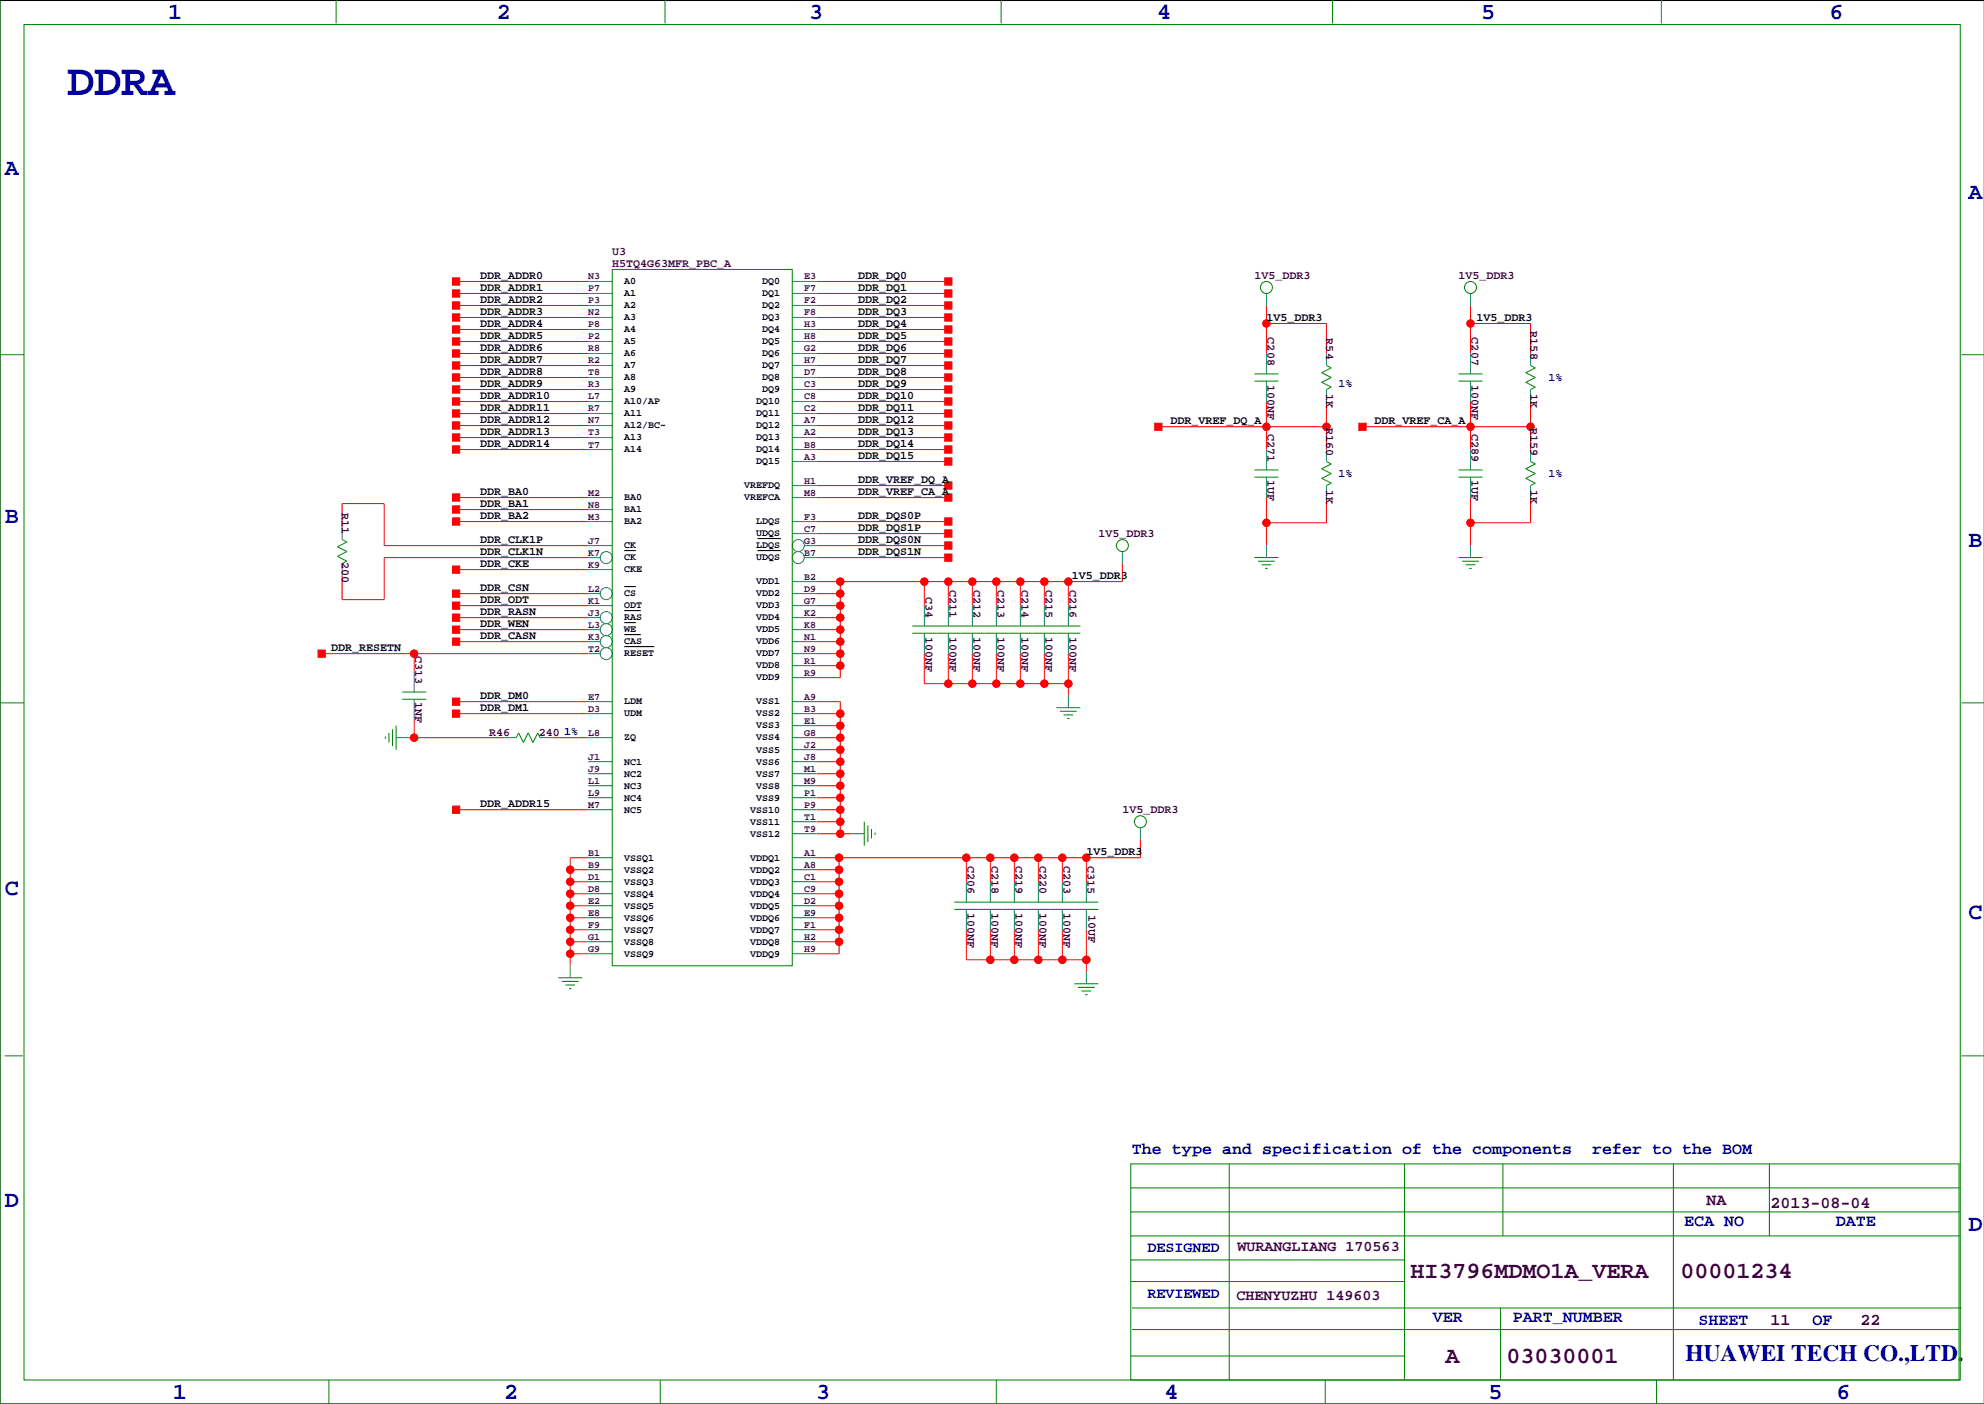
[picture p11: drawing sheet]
<svg xmlns="http://www.w3.org/2000/svg" width="420mm" height="297mm" viewBox="0 0 420 297" stroke-linecap="round" stroke-linejoin="round" font-family="sans-serif">
<path d="M419.9 .1h-419.9v296.9h419.9M132.1 116.5h2.4M160.3 116.5h4.9M160.3 113.9h4.9M132.1 124.1h2.4M132.1 129.2h3.5M132.1 134.3h3.5M132.1 131.7h2.4M132.1 136.8h6.3" fill="none" stroke="#000" stroke-width=".21"/>
<g fill="none" stroke="#f00" stroke-width=".21">
<path d="M96.5 59.5h28M172.7 59.5h28M96.5 67.2h28M96.5 69.7h28M96.5 72.2h28M96.5 74.8h28M96.5 77.3h28M96.5 62.1h28M96.5 64.6h28M96.5 79.9h28M172.7 67.2h28M172.7 69.7h28"/>
<path d="M172.7 72.2h28M172.7 74.8h28M172.7 77.3h28M172.7 62.1h28M172.7 64.6h28M172.7 79.9h28M268 68.4h12.7v6.4M268 64.6v10.2M311.1 68.4h12.7v6.4M311.1 64.6v10.2M96.5 95.1h28M96.5 92.6h28"/>
<path d="M96.5 90h28M96.5 87.5h28M96.5 84.9h28M96.5 82.4h28M172.7 97.6h28M172.7 95.1h28M172.7 92.6h28M172.7 90h28M172.7 87.5h28M172.7 84.9h28M172.7 82.4h28M245.1 90.3h35.6"/>
<path d="M268 84.9v10.2M280.7 84.9v10.2M288.3 90.3h35.5M311.1 84.9v10.2M323.8 84.9v10.2M72.4 111.6v-5.1h8.9v8.9h43.2M96.5 105.3h28M96.5 110.3h28M96.5 107.8h28M124.5 118h-43.2v8.9h-8.9v-5.1M172.7 105.3h28M172.7 102.7h28"/>
<path d="M172.7 112.9h28M172.7 115.4h28M172.7 110.3h28M172.7 118h28M237.5 119.2v3.8h-64.8M268 105.3v10.1M280.7 105.3v5.3h-12.7M311.1 105.3v10.1M323.8 105.3v5.3h-12.7M68.1 138.3h56.4M87.6 138.3v3.8M96.5 125.6h28"/>
<path d="M96.5 128.1h28M96.5 130.7h28M96.5 133.2h28M96.5 135.7h28M96.5 120.5h28M172.7 125.6h5.1M172.7 128.1h5.1M172.7 130.7h5.1M172.7 133.2h5.1M172.7 135.7h5.1M172.7 138.3h5.1M177.8 123v20.4h-5.1"/>
<path d="M195.6 138.3v6.3h30.5M195.6 123v5.1M200.7 123v5.1M200.7 138.3v6.3M205.7 123v5.1M205.7 138.3v6.3M210.8 123v5.1M210.8 138.3v6.3M215.9 123v5.1M215.9 138.3v6.3M221 123v5.1M221 138.3v6.3"/>
<path d="M226.1 123v5.1M226.1 138.3v8.9M86.4 156.1h20.3M87.6 152.3v3.8M96.5 151h28M96.5 148.4h28M116.8 156.1h7.7M172.7 140.8h5.1M172.7 148.4h5.1v28M172.7 158.6h5.1M172.7 156.1h5.1M172.7 153.5h5.1"/>
<path d="M172.7 151h5.1M96.5 171.3h28M172.7 168.8h5.1M172.7 166.2h5.1M172.7 163.7h5.1M172.7 161.1h5.1M172.7 173.8h5.1M172.7 176.4h7.6M172.7 171.3h5.1M241.3 177.7v3.8h-68.6M120.6 189.1h3.9M120.6 186.5h3.9"/>
<path d="M120.6 184h3.9M120.6 191.6h3.9M120.6 196.7h3.9M120.6 199.2h3.9M120.6 194.2h3.9M124.5 181.5h-3.9v22.8M172.7 189.1h4.8M172.7 186.5h4.8M172.7 184h4.8M172.7 191.6h4.8M172.7 196.7h4.8M172.7 199.2h4.8"/>
<path d="M172.7 194.2h4.8M177.5 181.5v20.3h-4.8M204.5 196.7v6.4h25.4M204.5 181.5v5M209.5 181.5v5M209.5 196.7v6.4M214.6 181.5v5M214.6 196.7v6.4M219.7 181.5v5M219.7 196.7v6.4M224.8 181.5v5M224.8 196.7v6.4"/>
<path d="M229.9 181.5v5M229.9 196.7v8.9M120.6 201.8h3.9"/>
<circle cx="268" cy="68.4" r=".76"/>
<circle cx="311.2" cy="68.4" r=".76"/>
<circle cx="268" cy="90.3" r=".76"/>
<circle cx="280.7" cy="90.3" r=".76"/>
<circle cx="311.2" cy="90.3" r=".76"/>
<circle cx="323.9" cy="90.3" r=".76"/>
<circle cx="268" cy="110.6" r=".76"/>
<circle cx="311.2" cy="110.6" r=".76"/>
<circle cx="87.6" cy="138.3" r=".76"/>
<circle cx="177.8" cy="130.7" r=".76"/>
<circle cx="177.8" cy="133.2" r=".76"/>
<circle cx="177.8" cy="125.6" r=".76"/>
<circle cx="177.8" cy="138.3" r=".76"/>
<circle cx="177.8" cy="128.1" r=".76"/>
<circle cx="177.8" cy="123" r=".76"/>
<circle cx="177.8" cy="135.7" r=".76"/>
<circle cx="195.6" cy="123" r=".76"/>
<circle cx="200.7" cy="123" r=".76"/>
<circle cx="205.7" cy="123" r=".76"/>
<circle cx="210.8" cy="123" r=".76"/>
<circle cx="215.9" cy="123" r=".76"/>
<circle cx="221" cy="123" r=".76"/>
<circle cx="226.1" cy="123" r=".76"/>
<circle cx="87.6" cy="156.1" r=".76"/>
<circle cx="177.8" cy="156.1" r=".76"/>
<circle cx="177.8" cy="158.6" r=".76"/>
<circle cx="177.8" cy="151" r=".76"/>
<circle cx="177.8" cy="140.8" r=".76"/>
<circle cx="177.8" cy="153.5" r=".76"/>
<circle cx="200.7" cy="144.6" r=".76"/>
<circle cx="205.7" cy="144.6" r=".76"/>
<circle cx="210.8" cy="144.6" r=".76"/>
<circle cx="215.9" cy="144.6" r=".76"/>
<circle cx="221" cy="144.6" r=".76"/>
<circle cx="226.1" cy="144.6" r=".76"/>
<circle cx="177.8" cy="168.8" r=".76"/>
<circle cx="177.8" cy="171.3" r=".76"/>
<circle cx="177.8" cy="163.7" r=".76"/>
<circle cx="177.8" cy="176.4" r=".76"/>
<circle cx="177.8" cy="166.2" r=".76"/>
<circle cx="177.8" cy="161.1" r=".76"/>
<circle cx="177.8" cy="173.8" r=".76"/>
<circle cx="120.7" cy="194.2" r=".76"/>
<circle cx="120.7" cy="184" r=".76"/>
<circle cx="120.7" cy="196.7" r=".76"/>
<circle cx="120.7" cy="189.1" r=".76"/>
<circle cx="120.7" cy="191.6" r=".76"/>
<circle cx="120.7" cy="186.5" r=".76"/>
<circle cx="120.7" cy="199.2" r=".76"/>
<circle cx="177.5" cy="194.2" r=".76"/>
<circle cx="177.5" cy="181.5" r=".76"/>
<circle cx="177.5" cy="196.7" r=".76"/>
<circle cx="177.5" cy="184" r=".76"/>
<circle cx="177.5" cy="189.1" r=".76"/>
<circle cx="177.5" cy="191.6" r=".76"/>
<circle cx="177.5" cy="186.5" r=".76"/>
<circle cx="177.5" cy="199.2" r=".76"/>
<circle cx="204.5" cy="181.5" r=".76"/>
<circle cx="209.6" cy="181.5" r=".76"/>
<circle cx="214.6" cy="181.5" r=".76"/>
<circle cx="219.7" cy="181.5" r=".76"/>
<circle cx="224.8" cy="181.5" r=".76"/>
<circle cx="229.9" cy="181.5" r=".76"/>
<circle cx="120.7" cy="201.8" r=".76"/>
<circle cx="209.6" cy="203.1" r=".76"/>
<circle cx="214.6" cy="203.1" r=".76"/>
<circle cx="219.7" cy="203.1" r=".76"/>
<circle cx="224.8" cy="203.1" r=".76"/>
<circle cx="229.9" cy="203.1" r=".76"/>
</g>
<g fill="#f00" stroke="#f00" stroke-width=".21">
<path d="M95.8 124.8h1.5v1.6h-1.5z" fill-rule="evenodd"/>
<path d="M199.9 104.5h1.5v1.5h-1.5z" fill-rule="evenodd"/>
<path d="M199.9 102h1.5v1.5h-1.5z" fill-rule="evenodd"/>
<path d="M199.9 112.1h1.5v1.6h-1.5z" fill-rule="evenodd"/>
<path d="M199.9 114.7h1.5v1.5h-1.5z" fill-rule="evenodd"/>
<path d="M199.9 109.6h1.5v1.5h-1.5z" fill-rule="evenodd"/>
<path d="M199.9 66.4h1.5v1.5h-1.5z" fill-rule="evenodd"/>
<path d="M199.9 68.9h1.5v1.6h-1.5z" fill-rule="evenodd"/>
<path d="M199.9 71.5h1.5v1.5h-1.5z" fill-rule="evenodd"/>
<path d="M199.9 74h1.5v1.6h-1.5z" fill-rule="evenodd"/>
<path d="M199.9 76.6h1.5v1.5h-1.5z" fill-rule="evenodd"/>
<path d="M199.9 58.8h1.5v1.5h-1.5z" fill-rule="evenodd"/>
<path d="M199.9 61.3h1.5v1.6h-1.5z" fill-rule="evenodd"/>
<path d="M199.9 63.9h1.5v1.5h-1.5z" fill-rule="evenodd"/>
<path d="M199.9 96.9h1.5v1.5h-1.5z" fill-rule="evenodd"/>
<path d="M199.9 94.3h1.5v1.6h-1.5z" fill-rule="evenodd"/>
<path d="M199.9 91.8h1.5v1.5h-1.5z" fill-rule="evenodd"/>
<path d="M199.9 89.3h1.5v1.5h-1.5z" fill-rule="evenodd"/>
<path d="M199.9 86.7h1.5v1.6h-1.5z" fill-rule="evenodd"/>
<path d="M199.9 84.2h1.5v1.5h-1.5z" fill-rule="evenodd"/>
<path d="M199.9 81.6h1.5v1.6h-1.5z" fill-rule="evenodd"/>
<path d="M199.9 79.1h1.5v1.5h-1.5z" fill-rule="evenodd"/>
<path d="M199.9 117.2h1.5v1.5h-1.5z" fill-rule="evenodd"/>
<path d="M287.5 89.5h1.6v1.5h-1.6z" fill-rule="evenodd"/>
<path d="M244.3 89.5h1.6v1.5h-1.6z" fill-rule="evenodd"/>
<path d="M95.8 58.8h1.5v1.5h-1.5z" fill-rule="evenodd"/>
<path d="M95.8 66.4h1.5v1.5h-1.5z" fill-rule="evenodd"/>
<path d="M95.8 71.5h1.5v1.5h-1.5z" fill-rule="evenodd"/>
<path d="M95.8 76.6h1.5v1.5h-1.5z" fill-rule="evenodd"/>
<path d="M95.8 94.3h1.5v1.6h-1.5z" fill-rule="evenodd"/>
<path d="M95.8 63.9h1.5v1.5h-1.5z" fill-rule="evenodd"/>
<path d="M95.8 91.8h1.5v1.5h-1.5z" fill-rule="evenodd"/>
<path d="M95.8 81.6h1.5v1.6h-1.5z" fill-rule="evenodd"/>
<path d="M95.8 68.9h1.5v1.6h-1.5z" fill-rule="evenodd"/>
<path d="M95.8 61.3h1.5v1.6h-1.5z" fill-rule="evenodd"/>
<path d="M95.8 79.1h1.5v1.5h-1.5z" fill-rule="evenodd"/>
<path d="M95.8 74h1.5v1.6h-1.5z" fill-rule="evenodd"/>
<path d="M95.8 89.3h1.5v1.5h-1.5z" fill-rule="evenodd"/>
<path d="M95.8 86.7h1.5v1.6h-1.5z" fill-rule="evenodd"/>
<path d="M95.8 84.2h1.5v1.5h-1.5z" fill-rule="evenodd"/>
<path d="M67.3 137.5h1.5v1.6h-1.5z" fill-rule="evenodd"/>
<path d="M95.8 104.5h1.5v1.5h-1.5z" fill-rule="evenodd"/>
<path d="M95.8 107h1.5v1.6h-1.5z" fill-rule="evenodd"/>
<path d="M95.8 109.6h1.5v1.5h-1.5z" fill-rule="evenodd"/>
<path d="M95.8 119.7h1.5v1.6h-1.5z" fill-rule="evenodd"/>
<path d="M95.8 127.4h1.5v1.5h-1.5z" fill-rule="evenodd"/>
<path d="M95.8 129.9h1.5v1.5h-1.5z" fill-rule="evenodd"/>
<path d="M95.8 132.4h1.5v1.6h-1.5z" fill-rule="evenodd"/>
<path d="M95.8 135h1.5v1.5h-1.5z" fill-rule="evenodd"/>
<path d="M95.8 147.7h1.5v1.5h-1.5z" fill-rule="evenodd"/>
<path d="M95.8 150.2h1.5v1.6h-1.5z" fill-rule="evenodd"/>
<path d="M95.8 170.5h1.5v1.6h-1.5z" fill-rule="evenodd"/>
<circle cx="311.2" cy="68.4" r=".76"/>
<circle cx="268" cy="68.4" r=".76"/>
<circle cx="200.7" cy="144.6" r=".76"/>
<circle cx="205.7" cy="144.6" r=".76"/>
<circle cx="226.1" cy="144.6" r=".76"/>
<circle cx="210.8" cy="144.6" r=".76"/>
<circle cx="215.9" cy="144.6" r=".76"/>
<circle cx="221" cy="144.6" r=".76"/>
<circle cx="195.6" cy="123" r=".76"/>
<circle cx="200.7" cy="123" r=".76"/>
<circle cx="226.1" cy="123" r=".76"/>
<circle cx="221" cy="123" r=".76"/>
<circle cx="215.9" cy="123" r=".76"/>
<circle cx="210.8" cy="123" r=".76"/>
<circle cx="205.7" cy="123" r=".76"/>
<circle cx="177.8" cy="123" r=".76"/>
<circle cx="177.8" cy="125.6" r=".76"/>
<circle cx="177.8" cy="128.1" r=".76"/>
<circle cx="177.8" cy="130.7" r=".76"/>
<circle cx="177.8" cy="133.2" r=".76"/>
<circle cx="177.8" cy="135.7" r=".76"/>
<circle cx="177.8" cy="138.3" r=".76"/>
<circle cx="177.8" cy="140.8" r=".76"/>
<circle cx="229.9" cy="203.1" r=".76"/>
<circle cx="224.8" cy="203.1" r=".76"/>
<circle cx="219.7" cy="203.1" r=".76"/>
<circle cx="214.6" cy="203.1" r=".76"/>
<circle cx="209.6" cy="203.1" r=".76"/>
<circle cx="177.8" cy="151" r=".76"/>
<circle cx="177.8" cy="153.5" r=".76"/>
<circle cx="177.8" cy="156.1" r=".76"/>
<circle cx="177.8" cy="158.6" r=".76"/>
<circle cx="177.8" cy="161.1" r=".76"/>
<circle cx="177.8" cy="163.7" r=".76"/>
<circle cx="177.8" cy="166.2" r=".76"/>
<circle cx="177.8" cy="168.8" r=".76"/>
<circle cx="177.8" cy="176.4" r=".76"/>
<circle cx="177.8" cy="173.8" r=".76"/>
<circle cx="177.8" cy="171.3" r=".76"/>
<circle cx="120.7" cy="184" r=".76"/>
<circle cx="120.7" cy="186.5" r=".76"/>
<circle cx="120.7" cy="189.1" r=".76"/>
<circle cx="120.7" cy="191.6" r=".76"/>
<circle cx="120.7" cy="201.8" r=".76"/>
<circle cx="120.7" cy="199.2" r=".76"/>
<circle cx="120.7" cy="196.7" r=".76"/>
<circle cx="120.7" cy="194.2" r=".76"/>
<circle cx="87.6" cy="156.1" r=".76"/>
<circle cx="323.9" cy="90.3" r=".76"/>
<circle cx="311.2" cy="90.3" r=".76"/>
<circle cx="311.2" cy="110.6" r=".76"/>
<circle cx="268" cy="110.6" r=".76"/>
<circle cx="280.7" cy="90.3" r=".76"/>
<circle cx="268" cy="90.3" r=".76"/>
<circle cx="87.6" cy="138.3" r=".76"/>
<circle cx="229.9" cy="181.5" r=".76"/>
<circle cx="224.8" cy="181.5" r=".76"/>
<circle cx="219.7" cy="181.5" r=".76"/>
<circle cx="177.5" cy="199.2" r=".76"/>
<circle cx="177.5" cy="196.7" r=".76"/>
<circle cx="177.5" cy="194.2" r=".76"/>
<circle cx="177.5" cy="191.6" r=".76"/>
<circle cx="177.5" cy="189.1" r=".76"/>
<circle cx="177.5" cy="186.5" r=".76"/>
<circle cx="177.5" cy="184" r=".76"/>
<circle cx="177.5" cy="181.5" r=".76"/>
<circle cx="204.5" cy="181.5" r=".76"/>
<circle cx="209.6" cy="181.5" r=".76"/>
<circle cx="214.6" cy="181.5" r=".76"/>
</g>
<g fill="none" stroke="#008080" stroke-width=".21">
<path d="M124.5 59.5h5M167.6 59.5h5.1M124.5 79.9h5M124.5 77.3h5M124.5 74.8h5M124.5 72.2h5M124.5 69.7h5M124.5 67.2h5M124.5 64.6h5M124.5 62.1h5M167.6 79.9h5.1M167.6 77.3h5.1"/>
<path d="M167.6 74.8h5.1M167.6 72.2h5.1M167.6 69.7h5.1M167.6 67.2h5.1M167.6 64.6h5.1M167.6 62.1h5.1M268 62.1v2.5M268 74.8v4.3M280.7 74.8v2.5M311.1 62.1v2.5M311.1 74.8v4.3M323.8 74.8v2.5"/>
<path d="M124.5 95.1h5M124.5 92.6h5M124.5 90h5M124.5 87.5h5M124.5 84.9h5M124.5 82.4h5M167.6 95.1h5.1M167.6 92.6h5.1M167.6 90h5.1M167.6 87.5h5.1M167.6 84.9h5.1M167.6 82.4h5.1"/>
<path d="M167.6 97.6h5.1M268 80.6v4.3M268 95.1v4.3M280.7 82.4v2.5M280.7 95.1v2.5M311.1 80.6v4.3M311.1 95.1v4.3M323.8 82.4v2.5M323.8 95.1v2.5M72.4 111.6v2.6M72.4 119.2v2.6M124.5 110.3h5"/>
<path d="M124.5 107.8h5M124.5 105.3h5M124.5 118h2.5M124.5 115.4h5M167.6 110.3h5.1M167.6 105.3h5.1M167.6 112.9h5.1M167.6 102.7h5.1M170.2 118h2.5M170.2 115.4h2.5M237.5 116.7v2.5M268 101v4.3"/>
<path d="M268 115.4v2.6M280.7 102.7v2.6M311.1 101v4.3M311.1 115.4v2.6M323.8 102.7v2.6M124.5 138.3h2.5M124.5 135.7h2.5M124.5 133.2h2.5M124.5 130.7h2.5M124.5 128.1h5M124.5 125.6h2.5M124.5 120.5h5"/>
<path d="M167.6 138.3h5.1M167.6 135.7h5.1M167.6 133.2h5.1M167.6 130.7h5.1M167.6 128.1h5.1M167.6 125.6h5.1M167.6 123h5.1M195.6 128.1v4.3M195.6 134v4.3M200.7 128.1v4.3M200.7 134v4.3M205.7 128.1v4.3"/>
<path d="M205.7 134v4.3M210.8 128.1v4.3M210.8 134v4.3M215.9 128.1v4.3M215.9 134v4.3M221 128.1v4.3M221 134v4.3M226.1 128.1v4.3M226.1 134v4.3M83.8 156.1h2.6M87.6 142.1v4.3M87.6 147.9v4.4"/>
<path d="M106.7 156.1h2.5M114.3 156.1h2.5M124.5 156.1h5M124.5 151h5M124.5 148.4h5M167.6 156.1h5.1M167.6 158.6h5.1M167.6 153.5h5.1M167.6 151h5.1M167.6 148.4h5.1M167.6 143.4h5.1M167.6 140.8h5.1"/>
<path d="M226.1 147.2v2.5M124.5 168.8h5M124.5 166.2h5M124.5 163.7h5M124.5 161.1h5M124.5 171.3h5M167.6 176.4h5.1M167.6 168.8h5.1M167.6 166.2h5.1M167.6 163.7h5.1M167.6 161.1h5.1M167.6 173.8h5.1"/>
<path d="M167.6 171.3h5.1M180.3 176.4h2.6M241.3 175.1v2.6M124.5 199.2h5M124.5 196.7h5M124.5 194.2h5M124.5 191.6h5M124.5 189.1h5M124.5 186.5h5M124.5 184h5M124.5 181.5h5M167.6 199.2h5.1"/>
<path d="M167.6 196.7h5.1M167.6 194.2h5.1M167.6 191.6h5.1M167.6 189.1h5.1M167.6 186.5h5.1M167.6 184h5.1M167.6 181.5h5.1M204.5 186.5v4.4M204.5 192.4v4.3M209.5 186.5v4.4M209.5 192.4v4.3M214.6 186.5v4.4"/>
<path d="M214.6 192.4v4.3M219.7 186.5v4.4M219.7 192.4v4.3M224.8 186.5v4.4M224.8 192.4v4.3M229.9 186.5v4.4M229.9 192.4v4.3M120.6 204.3v2.6M124.5 201.8h5M167.6 201.8h5.1M229.9 205.6v2.5"/>
<circle cx="128.3" cy="118" r="1.27"/>
<circle cx="168.9" cy="115.4" r="1.27"/>
<circle cx="168.9" cy="118" r="1.27"/>
<circle cx="128.3" cy="138.3" r="1.27"/>
<circle cx="128.3" cy="125.6" r="1.27"/>
<circle cx="128.3" cy="133.2" r="1.27"/>
<circle cx="128.3" cy="130.7" r="1.27"/>
<circle cx="128.3" cy="135.7" r="1.27"/>
</g>
<g fill="none" stroke="#008000" stroke-width=".21">
<path d="M0 -.1v297.1h419.9M71.1 0v4.9M140.7 0v4.9M211.8 0v4.9M281.9 0v4.9M351.5 0v4.9M5.1 5.2h409.7v286.8h-409.7zM129.5 57h38.1v147.3h-38.1zM0 75h5.1M265.4 79.1h5.1M280.7 77.3l1 .5-2 1.1 2 1-2 1 2 1-1 .5M308.6 79.1h5.1"/>
<path d="M323.8 77.3l1.1 .5-2.1 1.1 2.1 1-2.1 1 2.1 1-1.1 .5M415 75h4.9M265.4 80.6h5.1M265.4 99.4h5.1M280.7 97.6l1 .6-2 1 2 1-2 1 2 1-1 .5M308.6 80.6h5.1M308.6 99.4h5.1M323.8 97.6l1.1 .6-2.1 1 2.1 1-2.1 1 2.1 1-1.1 .5M72.4 114.2l1 .5-2 1 2 1-2 1 2 1-1 .5M265.4 118h5.1M265.4 101h5.1M266.2 118.7h3.5"/>
<path d="M267 119.5h2M308.6 118h5.1M308.6 101h5.1M309.4 118.7h3.5M310.1 119.5h2.1M193 132.4h35.6M193 134h35.6M267.7 120.3h.5M310.9 120.3h.5M0 148.7h5.1M81.5 155.8v.5M82.3 155.1v2"/>
<path d="M83.1 154.3v3.5M83.8 153.5v5.1M85.1 146.4h5.1M85.1 147.9h5.1M109.2 156.1l.5-1 1 2 1.1-2 1 2 1-2 .5 1M223.5 149.7h5.1M224.3 150.5h3.5M225 151.2h2.1M225.8 152h.5M415 148.7h4.9M182.9 173.8v5.1M183.6 174.6v3.6"/>
<path d="M184.4 175.4v2M185.2 176.1v.5M201.9 190.9h30.5M201.9 192.4h30.5M118.1 206.9h5.1M118.9 207.6h3.5M119.6 208.4h2.1M120.4 209.2h.5M227.3 208.1h5.1M228.1 208.9h3.5M228.9 209.7h2M229.6 210.4h.5"/>
<path d="M1 223.4h3.8M415 223.4h4.9M239.3 246.2h175.2v45.8h-175.2zM239.3 251.3h175.2M239.3 256.4h175.2M260.1 246.2v45.8M297.2 246.2v45.8M318 246.2v15.3M354.1 246.2v45.8M374.4 246.2v15.3M239.3 266.6h57.9M239.3 261.5h175.2"/>
<path d="M239.3 271.1h57.9M239.5 276.7h175.5M317.5 276.7v15.3M69.6 292v5M139.7 292v5M210.8 292v5M239.3 286.9h57.9M239.5 281.3h175M280.4 292v5M350.5 292v5M383.5 287.4h.1"/>
<circle cx="268" cy="60.8" r="1.27"/>
<circle cx="311.1" cy="60.8" r="1.27"/>
<circle cx="237.5" cy="115.4" r="1.27"/>
<circle cx="241.3" cy="173.8" r="1.27"/>
</g>
<text font-size="9.5" fill="#0000a0" x="14.2" y="20">DDRA</text>
<g font-size="4.9" fill="#0000a0">
<text x="35.6" y="3.9">1</text>
<text x="105.2" y="3.9">2</text>
<text x="171.2" y="3.9">3</text>
<text x="244.9" y="3.9">4</text>
<text x="313.4" y="3.9">5</text>
<text x="387.1" y="3.9">6</text>
<text x="1" y="36.9">A</text>
<text x="416.6" y="42">A</text>
<text x="1" y="110.6">B</text>
<text x="416.6" y="115.7">B</text>
<text x="1" y="189.3">C</text>
<text x="416.6" y="194.4">C</text>
<text x="1" y="255.4">D</text>
<text x="416.6" y="260.5">D</text>
<text x="356.6" y="288">HUAWEI TECH CO.,LTD.</text>
<text x="36.6" y="296">1</text>
<text x="106.7" y="296">2</text>
<text x="172.7" y="296">3</text>
<text x="246.4" y="296">4</text>
<text x="315" y="296">5</text>
<text x="388.6" y="296">6</text>
</g>
<g font-size="4.9" fill="#400040">
<text x="298.5" y="270.5">HI3796MDMO1A_VERA</text>
<text x="355.6" y="270.5">00001234</text>
<text x="305.9" y="288.3">A</text>
<text x="318.8" y="288.3">03030001</text>
</g>
<g font-size="3.5" fill="#0000a0">
<text x="239.5" y="244.2">The type and specification of the components</text>
<text x="336.9" y="244.2">refer to the BOM</text>
<text x="356.4" y="259.4">ECA NO</text>
<text x="388.5" y="259.4">DATE</text>
<text x="303.1" y="279.7">VER</text>
<text x="320.1" y="279.7">PART_NUMBER</text>
<text x="359.4" y="280.3">SHEET</text>
<text x="383.5" y="280.3">OF</text>
</g>
<g font-size="3.5" fill="#400040">
<text x="361.1" y="254.9">NA</text>
<text x="374.6" y="255.7">2013-08-04</text>
<text x="374.6" y="280.3">11</text>
<text x="393.7" y="280.3">22</text>
</g>
<g font-size="3.2" fill="#0000a0">
<text x="242.8" y="264.9">DESIGNED</text>
<text x="242.8" y="274.5">REVIEWED</text>
</g>
<g font-size="3.2" fill="#400040">
<text x="261.9" y="264.7">WURANGLIANG 170563</text>
<text x="261.6" y="275.1">CHENYUZHU 149603</text>
</g>
<g font-size="2.5" fill="#400040">
<text x="129.5" y="54">U3</text>
<text x="129.5" y="56.5">H5TQ4G63MFR_PBC_A</text>
<text x="265.4" y="59">1V5_DDR3</text>
<text x="308.6" y="59">1V5_DDR3</text>
<text x="268.2" y="71.4" transform="rotate(90 268.2 71.4)">C208</text>
<text x="280.6" y="71.6" transform="rotate(90 280.6 71.6)">R54</text>
<text x="311.4" y="71.4" transform="rotate(90 311.4 71.4)">C207</text>
<text x="323.8" y="70.1" transform="rotate(90 323.8 70.1)">R158</text>
<text x="268.2" y="81.4" transform="rotate(90 268.2 81.4)">100NF</text>
<text x="280.6" y="83.4" transform="rotate(90 280.6 83.4)">1K</text>
<text x="311.4" y="81.4" transform="rotate(90 311.4 81.4)">100NF</text>
<text x="323.8" y="83.4" transform="rotate(90 323.8 83.4)">1K</text>
<text x="268.2" y="91.7" transform="rotate(90 268.2 91.7)">C271</text>
<text x="280.6" y="90.5" transform="rotate(90 280.6 90.5)">R160</text>
<text x="311.4" y="91.7" transform="rotate(90 311.4 91.7)">C289</text>
<text x="323.8" y="90.5" transform="rotate(90 323.8 90.5)">R159</text>
<text x="268.2" y="101.5" transform="rotate(90 268.2 101.5)">1UF</text>
<text x="311.4" y="101.5" transform="rotate(90 311.4 101.5)">1UF</text>
<text x="280.6" y="103.7" transform="rotate(90 280.6 103.7)">1K</text>
<text x="323.8" y="103.7" transform="rotate(90 323.8 103.7)">1K</text>
<text x="72.4" y="108.4" transform="rotate(90 72.4 108.4)">R11</text>
<text x="232.4" y="113.7">1V5_DDR3</text>
<text x="72.4" y="119" transform="rotate(90 72.4 119)">200</text>
<text x="200.9" y="124.7" transform="rotate(90 200.9 124.7)">C211</text>
<text x="206" y="124.7" transform="rotate(90 206 124.7)">C212</text>
<text x="211" y="124.7" transform="rotate(90 211 124.7)">C213</text>
<text x="216.1" y="124.7" transform="rotate(90 216.1 124.7)">C214</text>
<text x="221.2" y="124.7" transform="rotate(90 221.2 124.7)">C215</text>
<text x="226.3" y="124.7" transform="rotate(90 226.3 124.7)">C216</text>
<text x="195.8" y="126.2" transform="rotate(90 195.8 126.2)">C34</text>
<text x="195.8" y="134.7" transform="rotate(90 195.8 134.7)">100NF</text>
<text x="200.9" y="134.7" transform="rotate(90 200.9 134.7)">100NF</text>
<text x="206" y="134.7" transform="rotate(90 206 134.7)">100NF</text>
<text x="211" y="134.7" transform="rotate(90 211 134.7)">100NF</text>
<text x="216.1" y="134.7" transform="rotate(90 216.1 134.7)">100NF</text>
<text x="221.2" y="134.7" transform="rotate(90 221.2 134.7)">100NF</text>
<text x="226.3" y="134.7" transform="rotate(90 226.3 134.7)">100NF</text>
<text x="87.9" y="138.7" transform="rotate(90 87.9 138.7)">C313</text>
<text x="87.9" y="148.4" transform="rotate(90 87.9 148.4)">1NF</text>
<text x="103.5" y="155.8">R46</text>
<text x="114" y="155.8">240</text>
<text x="237.5" y="172.1">1V5_DDR3</text>
<text x="204.7" y="183.2" transform="rotate(90 204.7 183.2)">C206</text>
<text x="209.8" y="183.2" transform="rotate(90 209.8 183.2)">C218</text>
<text x="214.9" y="183.2" transform="rotate(90 214.9 183.2)">C219</text>
<text x="219.9" y="183.2" transform="rotate(90 219.9 183.2)">C220</text>
<text x="225" y="183.2" transform="rotate(90 225 183.2)">C203</text>
<text x="230.1" y="183.2" transform="rotate(90 230.1 183.2)">C315</text>
<text x="204.7" y="193.1" transform="rotate(90 204.7 193.1)">100NF</text>
<text x="209.8" y="193.1" transform="rotate(90 209.8 193.1)">100NF</text>
<text x="214.9" y="193.1" transform="rotate(90 214.9 193.1)">100NF</text>
<text x="219.9" y="193.1" transform="rotate(90 219.9 193.1)">100NF</text>
<text x="225" y="193.1" transform="rotate(90 225 193.1)">100NF</text>
<text x="230.4" y="193.7" transform="rotate(90 230.4 193.7)">10UF</text>
</g>
<g font-size="2.5">
<text x="101.6" y="59">DDR_ADDR0</text>
<text x="181.6" y="59">DDR_DQ0</text>
<text x="101.6" y="61.6">DDR_ADDR1</text>
<text x="101.6" y="64.1">DDR_ADDR2</text>
<text x="181.6" y="64.1">DDR_DQ2</text>
<text x="181.6" y="61.6">DDR_DQ1</text>
<text x="101.6" y="69.2">DDR_ADDR4</text>
<text x="101.6" y="71.7">DDR_ADDR5</text>
<text x="101.6" y="66.7">DDR_ADDR3</text>
<text x="181.6" y="71.7">DDR_DQ5</text>
<text x="181.6" y="69.2">DDR_DQ4</text>
<text x="181.6" y="66.7">DDR_DQ3</text>
<text x="268" y="67.9">1V5_DDR3</text>
<text x="312.4" y="67.9">1V5_DDR3</text>
<text x="101.6" y="74.3">DDR_ADDR6</text>
<text x="101.6" y="76.8">DDR_ADDR7</text>
<text x="181.6" y="76.8">DDR_DQ7</text>
<text x="181.6" y="74.3">DDR_DQ6</text>
<text x="101.6" y="79.4">DDR_ADDR8</text>
<text x="101.6" y="81.9">DDR_ADDR9</text>
<text x="181.6" y="79.4">DDR_DQ8</text>
<text x="181.6" y="81.9">DDR_DQ9</text>
<text x="101.6" y="84.4">DDR_ADDR10</text>
<text x="101.6" y="87">DDR_ADDR11</text>
<text x="101.6" y="89.5">DDR_ADDR12</text>
<text x="181.6" y="84.4">DDR_DQ10</text>
<text x="181.6" y="87">DDR_DQ11</text>
<text x="181.6" y="89.5">DDR_DQ12</text>
<text x="247.6" y="89.8">DDR_VREF_DQ_A</text>
<text x="290.8" y="89.8">DDR_VREF_CA_A</text>
<text x="101.6" y="92.1">DDR_ADDR13</text>
<text x="101.6" y="94.6">DDR_ADDR14</text>
<text x="181.6" y="92.1">DDR_DQ13</text>
<text x="181.6" y="94.6">DDR_DQ14</text>
<text x="181.6" y="97.1">DDR_DQ15</text>
<text x="101.6" y="107.3">DDR_BA1</text>
<text x="101.6" y="104.8">DDR_BA0</text>
<text x="181.6" y="102.2">DDR_VREF_DQ_A</text>
<text x="181.6" y="104.8">DDR_VREF_CA_A</text>
<text x="101.6" y="109.8">DDR_BA2</text>
<text x="181.6" y="109.8">DDR_DQS0P</text>
<text x="181.6" y="112.4">DDR_DQS1P</text>
<text x="101.6" y="114.9">DDR_CLK1P</text>
<text x="101.6" y="117.5">DDR_CLK1N</text>
<text x="181.6" y="117.5">DDR_DQS1N</text>
<text x="181.6" y="114.9">DDR_DQS0N</text>
<text x="101.6" y="120">DDR_CKE</text>
<text x="101.6" y="125.1">DDR_CSN</text>
<text x="226.8" y="122.5">1V5_DDR3</text>
<text x="101.6" y="130.2">DDR_RASN</text>
<text x="101.6" y="127.6">DDR_ODT</text>
<text x="70.1" y="137.8">DDR_RESETN</text>
<text x="101.6" y="135.2">DDR_CASN</text>
<text x="101.6" y="132.7">DDR_WEN</text>
<text x="101.6" y="147.9">DDR_DM0</text>
<text x="101.6" y="150.5">DDR_DM1</text>
<text x="101.6" y="170.8">DDR_ADDR15</text>
<text x="229.9" y="181">1V5_DDR3</text>
</g>
<g font-size="2.5" fill="#0000a0">
<text x="283.2" y="81.9">1%</text>
<text x="327.7" y="80.6">1%</text>
<text x="283.2" y="101">1%</text>
<text x="327.7" y="101">1%</text>
<text x="119.4" y="155.6">1%</text>
</g>
<g font-size="2.1" fill="#400040">
<text x="124.5" y="59.1">N3</text>
<text x="170.2" y="59.1">E3</text>
<text x="124.5" y="64.2">P3</text>
<text x="124.5" y="61.7">P7</text>
<text x="170.2" y="64.2">F2</text>
<text x="170.2" y="61.7">F7</text>
<text x="124.5" y="71.8">P2</text>
<text x="124.5" y="69.3">P8</text>
<text x="124.5" y="66.7">N2</text>
<text x="170.2" y="71.8">H8</text>
<text x="170.2" y="69.3">H3</text>
<text x="170.2" y="66.7">F8</text>
<text x="124.5" y="76.9">R2</text>
<text x="124.5" y="74.4">R8</text>
<text x="170.2" y="76.9">H7</text>
<text x="170.2" y="74.4">G2</text>
<text x="124.5" y="82">R3</text>
<text x="124.5" y="79.4">T8</text>
<text x="170.2" y="82">C3</text>
<text x="170.2" y="79.4">D7</text>
<text x="124.5" y="89.6">N7</text>
<text x="124.5" y="87.1">R7</text>
<text x="124.5" y="84.5">L7</text>
<text x="170.2" y="89.6">A7</text>
<text x="170.2" y="87.1">C2</text>
<text x="170.2" y="84.5">C8</text>
<text x="124.5" y="92.1">T3</text>
<text x="124.5" y="94.7">T7</text>
<text x="170.2" y="94.7">B8</text>
<text x="170.2" y="92.1">A2</text>
<text x="170.2" y="97.2">A3</text>
<text x="124.5" y="107.4">N8</text>
<text x="124.5" y="104.8">M2</text>
<text x="170.2" y="102.3">H1</text>
<text x="170.2" y="104.8">M8</text>
<text x="124.5" y="109.9">M3</text>
<text x="170.2" y="112.5">C7</text>
<text x="170.2" y="109.9">F3</text>
<text x="124.5" y="117.5">K7</text>
<text x="124.5" y="115">J7</text>
<text x="170.2" y="117.5">B7</text>
<text x="170.2" y="115">G3</text>
<text x="124.5" y="120.1">K9</text>
<text x="124.5" y="125.2">L2</text>
<text x="170.2" y="125.2">D9</text>
<text x="170.2" y="122.6">B2</text>
<text x="124.5" y="130.2">J3</text>
<text x="124.5" y="127.7">K1</text>
<text x="170.2" y="130.2">K2</text>
<text x="170.2" y="127.7">G7</text>
<text x="124.5" y="135.3">K3</text>
<text x="124.5" y="132.8">L3</text>
<text x="124.5" y="137.9">T2</text>
<text x="170.2" y="137.9">N9</text>
<text x="170.2" y="135.3">N1</text>
<text x="170.2" y="132.8">K8</text>
<text x="170.2" y="142.9">R9</text>
<text x="170.2" y="140.4">R1</text>
<text x="124.5" y="148">E7</text>
<text x="170.2" y="148">A9</text>
<text x="124.5" y="155.6">L8</text>
<text x="124.5" y="150.6">D3</text>
<text x="170.2" y="155.6">G8</text>
<text x="170.2" y="153.1">E1</text>
<text x="170.2" y="150.6">B3</text>
<text x="124.5" y="160.7">J1</text>
<text x="170.2" y="160.7">J8</text>
<text x="170.2" y="158.2">J2</text>
<text x="124.5" y="165.8">L1</text>
<text x="124.5" y="163.3">J9</text>
<text x="170.2" y="165.8">M9</text>
<text x="170.2" y="163.3">M1</text>
<text x="124.5" y="168.3">L9</text>
<text x="124.5" y="170.9">M7</text>
<text x="170.2" y="173.4">T1</text>
<text x="170.2" y="170.9">P9</text>
<text x="170.2" y="168.3">P1</text>
<text x="170.2" y="176">T9</text>
<text x="124.5" y="183.6">B9</text>
<text x="124.5" y="181">B1</text>
<text x="170.2" y="183.6">A8</text>
<text x="170.2" y="181">A1</text>
<text x="124.5" y="191.2">E2</text>
<text x="124.5" y="188.7">D8</text>
<text x="124.5" y="186.1">D1</text>
<text x="170.2" y="191.2">D2</text>
<text x="170.2" y="188.7">C9</text>
<text x="170.2" y="186.1">C1</text>
<text x="124.5" y="196.3">F9</text>
<text x="124.5" y="193.7">E8</text>
<text x="170.2" y="196.3">F1</text>
<text x="170.2" y="193.7">E9</text>
<text x="124.5" y="201.4">G9</text>
<text x="124.5" y="198.8">G1</text>
<text x="170.2" y="201.4">H9</text>
<text x="170.2" y="198.8">H2</text>
</g>
<g font-size="2.1">
<text x="132.1" y="65.2">A2</text>
<text x="132.1" y="62.7">A1</text>
<text x="132.1" y="60.1">A0</text>
<text x="161.3" y="65.2">DQ2</text>
<text x="161.3" y="62.7">DQ1</text>
<text x="161.3" y="60.1">DQ0</text>
<text x="132.1" y="70.3">A4</text>
<text x="132.1" y="67.8">A3</text>
<text x="161.3" y="70.3">DQ4</text>
<text x="161.3" y="67.8">DQ3</text>
<text x="132.1" y="77.9">A7</text>
<text x="132.1" y="75.4">A6</text>
<text x="132.1" y="72.8">A5</text>
<text x="161.3" y="77.9">DQ7</text>
<text x="161.3" y="75.4">DQ6</text>
<text x="161.3" y="72.8">DQ5</text>
<text x="132.1" y="83">A9</text>
<text x="132.1" y="80.5">A8</text>
<text x="161.3" y="83">DQ9</text>
<text x="161.3" y="80.5">DQ8</text>
<text x="132.1" y="88.1">A11</text>
<text x="132.1" y="85.5">A10/AP</text>
<text x="160" y="88.1">DQ11</text>
<text x="160" y="85.5">DQ10</text>
<text x="132.1" y="90.6">A12/BC~</text>
<text x="132.1" y="93.2">A13</text>
<text x="132.1" y="95.7">A14</text>
<text x="160" y="95.7">DQ14</text>
<text x="160" y="93.2">DQ13</text>
<text x="160" y="90.6">DQ12</text>
<text x="160" y="98.2">DQ15</text>
<text x="132.1" y="105.9">BA0</text>
<text x="157.5" y="103.3">VREFDQ</text>
<text x="157.5" y="105.9">VREFCA</text>
<text x="132.1" y="110.9">BA2</text>
<text x="132.1" y="108.4">BA1</text>
<text x="160" y="113.5">UDQS</text>
<text x="160" y="110.9">LDQS</text>
<text x="132.1" y="118.6">CK</text>
<text x="132.1" y="116">CK</text>
<text x="160" y="118.6">UDQS</text>
<text x="160" y="116">LDQS</text>
<text x="132.1" y="121.1">CKE</text>
<text x="160" y="123.6">VDD1</text>
<text x="132.1" y="126.2">CS</text>
<text x="132.1" y="131.3">RAS</text>
<text x="132.1" y="128.7">ODT</text>
<text x="160" y="131.3">VDD4</text>
<text x="160" y="128.7">VDD3</text>
<text x="160" y="126.2">VDD2</text>
<text x="132.1" y="136.3">CAS</text>
<text x="132.1" y="133.8">WE</text>
<text x="160" y="136.3">VDD6</text>
<text x="160" y="133.8">VDD5</text>
<text x="132.1" y="138.9">RESET</text>
<text x="160" y="144">VDD9</text>
<text x="160" y="141.4">VDD8</text>
<text x="160" y="138.9">VDD7</text>
<text x="132.1" y="149">LDM</text>
<text x="160" y="149">VSS1</text>
<text x="132.1" y="151.6">UDM</text>
<text x="160" y="154.1">VSS3</text>
<text x="160" y="151.6">VSS2</text>
<text x="132.1" y="161.7">NC1</text>
<text x="132.1" y="156.7">ZQ</text>
<text x="160" y="161.7">VSS6</text>
<text x="160" y="159.2">VSS5</text>
<text x="160" y="156.7">VSS4</text>
<text x="132.1" y="166.8">NC3</text>
<text x="132.1" y="164.3">NC2</text>
<text x="160" y="166.8">VSS8</text>
<text x="160" y="164.3">VSS7</text>
<text x="132.1" y="169.4">NC4</text>
<text x="132.1" y="171.9">NC5</text>
<text x="158.7" y="171.9">VSS10</text>
<text x="160" y="169.4">VSS9</text>
<text x="158.7" y="177">VSS12</text>
<text x="158.7" y="174.4">VSS11</text>
<text x="132.1" y="184.6">VSSQ2</text>
<text x="132.1" y="182.1">VSSQ1</text>
<text x="158.7" y="184.6">VDDQ2</text>
<text x="158.7" y="182.1">VDDQ1</text>
<text x="132.1" y="189.7">VSSQ4</text>
<text x="132.1" y="187.1">VSSQ3</text>
<text x="158.7" y="189.7">VDDQ4</text>
<text x="158.7" y="187.1">VDDQ3</text>
<text x="132.1" y="197.3">VSSQ7</text>
<text x="132.1" y="194.8">VSSQ6</text>
<text x="132.1" y="192.2">VSSQ5</text>
<text x="158.7" y="197.3">VDDQ7</text>
<text x="158.7" y="194.8">VDDQ6</text>
<text x="158.7" y="192.2">VDDQ5</text>
<text x="132.1" y="202.4">VSSQ9</text>
<text x="132.1" y="199.8">VSSQ8</text>
<text x="158.7" y="202.4">VDDQ9</text>
<text x="158.7" y="199.8">VDDQ8</text>
</g>
</svg>
